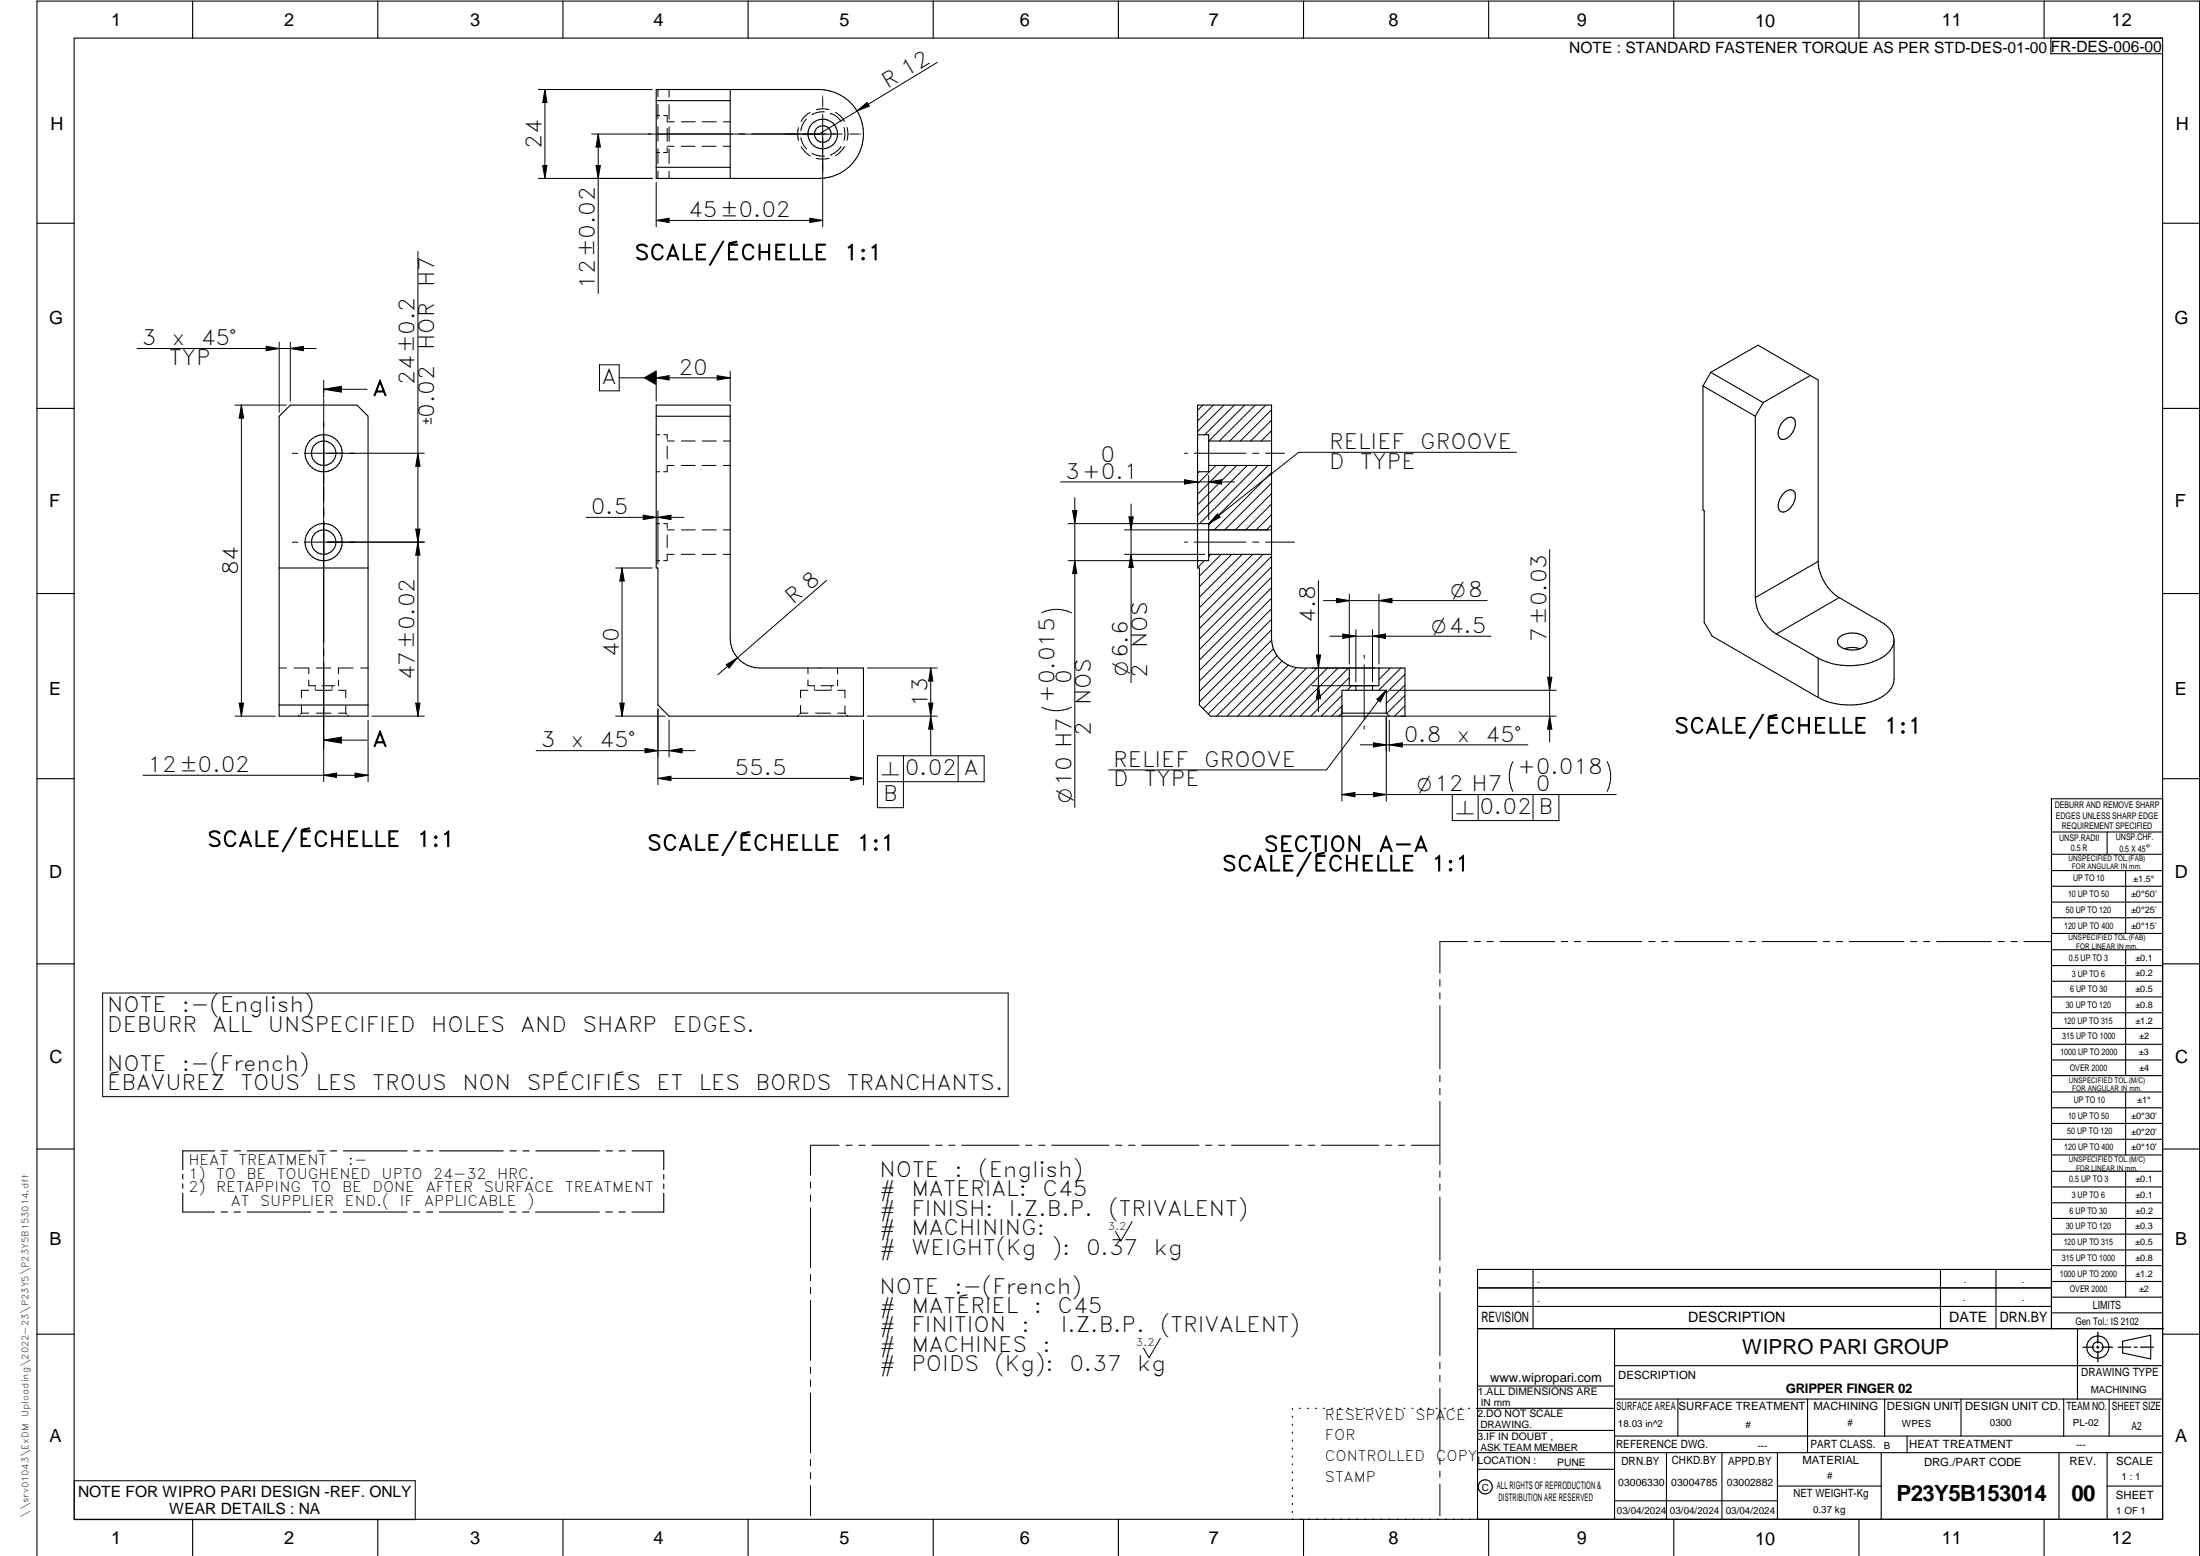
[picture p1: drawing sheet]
<svg xmlns="http://www.w3.org/2000/svg" width="594mm" height="420mm" viewBox="0 0 594 420" stroke-linecap="round" stroke-linejoin="round" font-family="sans-serif">
<g fill="none" stroke="#000" stroke-width=".3">
<path d="M20 10.3h564v400h-564zM52 .3v10M102 .3v10M152 .3v10M202 .3v10M252 .3v10M302 .3v10M352 .3v10M402 .3v10M452 .3v10M502 .3v10M552 .3v10"/>
<path d="M553.8 10.3v4.2h30.2M177.2 24.2h44a12 12 0 0 1 12 12 12 12 0 0 1-12 12h-44zM177.2 27.2h20M197.2 24.2v24M177.2 45.2h20M10 60.3h10M584 60.3h10M10 110.3h10M75.4 112.4l3-3h18l3 3v81h-24zM177.2 109.4h20v63a8 8 0 0 0 8 8h28v13h-52.5l-3-3v-37h-.5zM177.2 112.4h20M323.4 109.4h20v63a8 8 0 0 0 8 8h28v13h-52.6l-2.9-3v-37h-.5z"/>
<path d="M323.4 117.4h3v10h-3M326.4 119.1h17M459.9 104.2l14.1 8.2M459.9 104.2v33.5l.3 .2v30.2l2.2 3.7 28.6 16.5M462 100.5l12.7-7.3 16.3 9.4v49M462 100.5l-2.1 3.7M462 100.5l14.1 8.2M474 112.4v49M476.1 108.7l-2.1 3.7M481.7 113.6a1.76 1.76 0 0 1 3-.1 4.4 4.4 0 0 1-3.5 5.2 1.88 1.88 0 0 1-.9-2.7l.6-1.3zM488.9 101.4l-12.8 7.3M584 110.3h10"/>
<path d="M326.4 125.7h17M481.7 133.2a1.76 1.76 0 0 1 3-.1 4.4 4.4 0 0 1-3.5 5.2 1.88 1.88 0 0 1-.9-2.7l.6-1.3zM75.4 153.4h24M323.4 141.4h3v10h-3M326.4 149.7h17M326.4 143.1h17M491 151.6l-17 9.8M491 151.6a12.5 12.5 0 0 0 5.6 9.8M10 160.3h10M474 161.4a12.6 12.6 0 0 0 5.7 9.8M479.7 171.2l11.3 6.5M491 177.7v10.6"/>
<path d="M496.5 172.3a5.6 5.6 0 0 1 7.2-.2 1.74 1.74 0 0 1 .3 1.8 1.74 1.74 0 0 1-1.4 1.1 5.8 5.8 0 0 1-6.1-.8 1.61 1.61 0 0 1 0-1.9zM496.6 161.4l-16.9 9.8M496.6 161.4l11.4 6.5a6.1 6.1 0 0 1 3.4 4.5l.1 11a6.8 6.8 0 0 1-5 5.6 19 19 0 0 1-15.5-.7M498 175.2a6.5 6.5 0 0 1 4.3 0M511.4 173.2a7.5 7.5 0 0 1-5.7 5.5 18.8 18.8 0 0 1-14.7-1M584 160.3h10M75.4 190.4h24M362.4 192.6l-.8 .8M362.4 192.6v-6.2h11.9v6.2M362.4 192.6h11.9M366.1 185.2v1.2M370.6 185.2v1.2"/>
<path d="M372.4 180.4v4.8h-8v-4.8M374.3 192.6l.9 .8M10 210.3h10M584 215.7h-30v143.1M584 210.3h10M554 224.7h30M554 230.7h30M554 235.1h30M554 239.3h30M569 224.7v6M574 235.1v17M554 243.6h30"/>
<path d="M554 247.8h30M554 252.1h30M554 256.5h30M574 256.5v33.9M10 260.3h10M554 260.7h30M554 265h30M554 269.2h30M554 273.5h30M554 277.7h30M584 260.3h10M554 282h30"/>
<path d="M554 286.2h30M554 290.4h30M554 294.9h30M554 299.1h30M574 294.9v17M10 310.3h10M49.4 317.1v1.2M49.4 319.7v1.2M57.9 310.8h-8.5v5M59.7 310.8h1.8M63.2 310.8h1.7M66.8 310.8h17.1"/>
<path d="M85.7 310.8h1.8M89.2 310.8h1.7M92.7 310.8h17.2M111.7 310.8h1.7M115.2 310.8h1.7M118.7 310.8h17.2M137.7 310.8h1.7M141.2 310.8h1.7M144.7 310.8h17.2M163.7 310.8h1.7M167.2 310.8h1.7M170.7 310.8h8.5v5"/>
<path d="M179.2 317.2v1.2M179.2 319.7v1.2M554 303.4h30M554 307.6h30M554 311.9h30M554 316.3h30M574 316.3v34M584 310.3h10M49.4 322.2v5.1h8.5M59.7 327.3h1.7M63.2 327.3h1.7M66.7 327.3h17.2"/>
<path d="M85.7 327.3h1.7M89.2 327.3h1.7M92.7 327.3h17.2M111.7 327.3h1.7M115.2 327.3h1.7M118.7 327.3h17.1M137.7 327.3h1.7M141.1 327.3h1.8M144.6 327.3h17.2M163.6 327.3h1.7M167.1 327.3h1.7M179.2 322.2v5.1h-8.6"/>
<path d="M554 320.5h30M554 324.8h30M554 329h30M554 333.2h30M554 337.5h30M399 358.8h185.2M399 352.8h155M399 347.8h155M414 342.8v16M436 358.8v51.5M524 342.8v16M539 342.8v16"/>
<path d="M554 341.8h30M554 346h30M554 350.3h30M554 354.5h30M554 342.8h-155v67.5M561 358.8v19M10 360.3h10M399 374.3h37M436 377.8h148M453.1 377.8v10M488.1 377.8v14.5M508.9 377.8v10"/>
<path d="M529.5 377.8v10M557.3 377.8v10M569.5 377.8v10M573.2 362.2l7.6-1.6v6.3l-7.6-1.6zM584 368.8h-148M584 360.3h10M349 380.3v.3M349 382.4v.3M349 384.6v.3M349 386.7v.3M349 388.8v.3M349 391v.3"/>
<path d="M349 393.1v.3M349 395.3v.3M349 397.4v.3M349 399.5v.3M350.9 380.3h.2M353.1 380.3h.2M355.2 380.3h.3M357.4 380.3h.3M359.6 380.3h.3M361.7 380.3h.3M363.9 380.3h.3M366.1 380.3h.3"/>
<path d="M368.3 380.3h.2M370.4 380.3h.3M372.6 380.3h.3M374.8 380.3h.3M376.9 380.3h.4M379.1 380.3h.3M381.3 380.3h.3M383.4 380.3h.4M385.6 380.3h.3M387.8 380.3h.3M390 380.3h.3M392.2 380.3h.3"/>
<path d="M394.3 380.3h.3M396.5 380.3h.3M398.7 380.3h37.3M399 396.7h37M399 392.3h185M399 386.2h37M436 387.8h148M450 392.3v18M465 392.3v18M480 392.3v18M508 392.3v18M515 387.8v4.5"/>
<path d="M556 392.3v18M569 392.3v18M52 410.3v9.7M102 410.3v9.7M152 410.3v9.7M202 410.3v9.7M252 410.3v9.7M302 410.3v9.7M349 401.7v.3M349 403.8v.4M349 406v.3M349 408.1v.3"/>
<path d="M352 410.3v9.7M402 410.3v9.7M436 405.3h44M452 410.3v9.7M480 401.3h28M502 410.3v9.7M552 410.3v9.7M569 401.3h15M10 420v-419.7h584v419.7"/>
<circle cx="222.2" cy="36.2" r="4"/>
<circle cx="222.2" cy="36.2" r="2.26"/>
<circle cx="87.4" cy="122.4" r="5"/>
<circle cx="87.4" cy="122.4" r="3.3"/>
<circle cx="87.4" cy="146.4" r="5"/>
<circle cx="87.4" cy="146.4" r="3.3"/>
<circle cx="566.5" cy="363.7" r="1.39"/>
<circle cx="566.5" cy="363.8" r="3"/>
<circle cx="401.1" cy="401.5" r="1.9"/>
</g>
<g fill="none" stroke="#000" stroke-width=".27">
<path d="M253.1 16.8l-31.9 19.4M145.4 24.2h30.7M147.1 24.2l.6 3.5h-1.1zM147.1 24.2v24M159.8 36.2h67.6M161.5 36.2v43.1M161.5 36.2l.6 3.5h-1.2zM177.2 31.2h1M177.7 24.2v2M177.7 28.2v3.9M177.7 34.2v3.9M179.2 31.2h1v1.7h1.9"/>
<path d="M180.2 39.5h1.8M180.2 34.7v3.4M180.2 39.9v1.3h-1M180.7 24.2v2M180.7 28.2v4M180.7 34.2v4M184 39.5h3.7M184 32.9h3.7M189.6 39.5h3.8M189.6 32.9h3.8M195.3 39.5h1.9M195.3 32.9h1.9"/>
<path d="M215.6 34.5a6.6 6.6 0 0 0 0 3.4M216.3 37.1a5.4 5.4 0 0 0 1.5 3.2M216.3 39.6a7.3 7.3 0 0 0 2.5 2.5M217.8 32.1a5.3 5.3 0 0 0-1.5 3.2M218.8 30.4a5.7 5.7 0 0 0-2.5 2.4M222.2 25.9v.1M222.2 26.4v2.3M222.2 29.1v.1M222.2 30.9v30.4M222.6 30.2a5.3 5.3 0 0 0-3.4 .8M223.9 29.6a6.1 6.1 0 0 0-3.5 0M224.4 30.6h.1"/>
<path d="M224.4 30.6a5.9 5.9 0 0 1 2.7 2.2M225.6 30.3a6.4 6.4 0 0 1 2.4 2.5M227.1 39.5a5.6 5.6 0 0 1-2.7 2.2M227.9 34.4a6.2 6.2 0 0 1 0 3.5M228 39.6a6.4 6.4 0 0 1-2.4 2.4M228.7 34.4a6.1 6.1 0 0 1 0 3.5M229.2 36.2h.1M229.6 36.2h2.4M231.4 30l2.7-2.4 .6 1.1zM232.3 36.2h.2M145.4 48.2h30.7M146.6 44.7h1.1l-.6 3.5z"/>
<path d="M160.9 44.7h1.2l-.6 3.5zM177.2 41.2h.9M177.2 59.5l3.5-.6v1.2zM177.2 59.5h45M177.2 49.2v12.1M177.7 40.2v4M177.7 46.2v2M180.7 40.2v4M180.7 46.2v2M218.7 58.9l3.5 .6-3.5 .6zM219.2 41.4a6.1 6.1 0 0 0 3.4 .8M223.9 42.8a7.2 7.2 0 0 1-3.4 0"/>
<path d="M224.4 41.7h.1M112.9 67.9v125.5M37 94.1h48.4M71.9 93.5l3.5 .6-3.5 .6zM75.4 92.4v18.9M78.4 94.1l3.5-.6v1.2zM78.4 92.4v15.9M161.9 98.5h5.3v7h-5.3zM63.5 109.4h13.8M65.2 109.4l.6 3.5h-1.2zM65.2 109.4v84M87.4 102.7v4.8"/>
<path d="M87.4 107.7v103.4M87.4 105.1h11.7M87.4 105.1l4.8-.8v1.6zM167.2 102h30M177.2 117.4h1M177.2 102l3.5-.6v1.2zM177.2 100.2v8.1M179.2 117.4h1v1.2M180.2 119.1h1.9M184 119.1h3.7M189.6 119.1h3.8M193.7 101.4l3.5 .6-3.5 .6z"/>
<path d="M195.3 119.1h1.9M197.2 100.2v8.1M324.8 109.4l-1.4 1.4M327.7 109.4l-4.3 4.3M330.5 109.4l-7.1 7.1M333.3 109.4l-8 8M336.1 109.4l-9.7 9.7M339 109.4l-9.7 9.7M341.8 109.4l-9.7 9.7M343.4 116.3l-2.8 2.8M343.4 113.5l-5.7 5.6M343.4 110.7l-8.5 8.4"/>
<path d="M79.2 122.4h1M82.2 122.4h32.4M112.9 122.4l.5 3.5h-1.1zM158.3 139.7h26.4M173.7 139.1l3.5 .6-3.5 .6zM177.2 127.4h.9M177.7 138v14.3M177.7 139.7l3.5-.6v1.2zM180.2 120.4v3.5M182 125.7h-1.8v1.7h-1M184 125.7h3.7M189.6 125.7h3.8"/>
<path d="M195.3 125.7h1.9M286.4 130.1h47M289.6 137.9h1.2l-.6 3.5zM290.2 134.4v83.6M304.8 139.6h1.2l-.6 3.5zM305.4 136.1v48.3M319.9 122.4h.8M319.9 129.5l3.5 .6-3.5 .6zM322.5 122.4h14M323.4 128.4v11.9M323.8 127.4l-.4 .4M326.4 130.1l3.5-.6v1.2z"/>
<path d="M326.4 128.4v11.9M328.3 125.7l-4.9 4.9M328.8 138.8l.7 .9-3.1 1.7zM331.2 125.7l-7.8 7.8M334 125.7l-10.6 10.6M336.8 125.7l-13.4 13.4M338.2 122.4h1.7M339.6 125.7l-15.7 15.7M341.8 122.4h5.1M342.5 125.7l-16.1 16.1M343.4 138.9l-4.2 4.2M343.4 136.1l-7 7"/>
<path d="M343.4 133.3l-9.9 9.8M343.4 130.4l-12.7 12.7M343.4 127.6l-15.5 15.5M409.5 122.1h-58.8l-24.3 19.3M79.2 146.4h1M82.2 146.4h32.4M112.3 142.9h1.1l-.5 3.5zM112.9 146.4l.5 3.5h-1.1zM166.2 153.4h9.9M168 153.4v40M168 153.4l.6 3.5h-1.2zM177.2 151.4h.9"/>
<path d="M177.2 141.4h1M179.2 141.4h1v1.2M180.2 143.1h1.9M180.2 144.4v3.5M182 149.7h-1.8v1.7h-1M184 149.7h3.7M184 143.1h3.7M189.6 149.7h3.8M189.6 143.1h3.8M195.3 149.7h1.9M195.3 143.1h1.9M223.2 156.7l-29.4 25.5"/>
<path d="M288.5 141.4h35.3M288.5 151.4h35.3M290.2 151.4l.6 3.5h-1.2zM303.7 143.1h38.6M303.7 149.7h21.6M305.4 149.7l.6 3.5h-1.2zM319.9 146.4h.8M322.5 146.4h14M325.2 151.4l-1.8 1.8M326.9 149.7l-.5 .6M329.8 149.7l-5.9 5.9M332.6 149.7l-8.7 8.7"/>
<path d="M335.4 149.7l-11.5 11.5M338.2 146.4h1.7M338.3 149.7l-14.4 14.4M341.1 149.7l-17.2 17.2M341.8 146.4h7.8M343.4 141.7l-1.4 1.4M343.4 150.2l-19.5 19.5M343.4 153.1l-19.5 19.5M343.4 155.9l-19.5 19.5M343.4 158.7l-19.5 19.5M356 156.8v35.4M418.5 148.4v52"/>
<path d="M196.1 179.5l3-1.9-2.2 2.8zM289.3 165.5a9 9 0 0 0-8 0M343.4 161.5l-19.5 19.6M343.4 164.4l-19.5 19.5M343.4 167.2l-19.5 19.5M343.4 170.1l-19.5 19.4M343.4 172.8l-18.5 18.6M343.9 175.2l-17.6 17.6M344.9 177l-16.4 16.4M346.2 178.5l-14.9 14.9M347.9 179.6l-13.7 13.8M355.5 176.9h1.1l-.6 3.5z"/>
<path d="M357.4 162.2h44.2M359.1 171.8h43.5M360.9 161.6l3.5 .6-3.5 .6zM362.6 171.2l3.5 .6-3.5 .6zM364.4 160.4v18.9M366.1 170.1v14M368.4 176.9v.8M368.4 179.5v14.7M370.6 170.1v14M370.6 171.8l3.5-.6v1.2zM372.4 162.2l3.5-.6v1.2zM372.4 160.4v18.9"/>
<path d="M63.5 193.4h10.8M64.6 189.9h1.2l-.6 3.5zM75.4 180.4h1.9M79.4 180.4h3.9l.1 1.5M80.8 193.1l-.2 .3M81.4 192.6h2M81.4 192.6l-.3 .2M81.4 190.5v2.1M83.4 186.4h-2v2M83.4 183.6v1.6h1.7M85.1 185.2v.3M85.1 186v.4"/>
<path d="M85.4 180.4h4M85.4 186.4h4M85.4 192.6h4M86.9 185.2h3.4M87.4 199.9l4.8-.8v1.6zM87.4 199.9h11.7M89.7 185.2v.4M89.7 186v.4M91.4 183.6v1.6M91.4 186.4h2v2.1M91.4 192.6h2M93.4 192.6l.3 .3"/>
<path d="M93.4 190.5v2.1M94 193.2l.2 .2M95.4 180.4h-4v1.6M97.4 180.4h2M99.4 194.4v16.7M100.5 193.4h14.1M112.3 189.9h1.1l-.5 3.5zM166.2 193.4h13.4M167.4 189.9h1.2l-.6 3.5zM177.7 191.4v20.5M180.7 194.4v10M215.6 193.1l-.2 .3"/>
<path d="M216.2 192.6h2M216.2 190.5v2.1M216.2 192.6l-.3 .2M218.2 186.4h-2v2M218.2 183.6v1.6h1.7M218.2 180.4v1.5M219.9 185.2v.3M219.9 186v.4M220.2 186.4h4M220.2 192.6h4M221.7 185.2h3.4M224.4 185.2v.4"/>
<path d="M224.4 186v.4M226.2 180.4v1.6M226.2 183.6v1.6M226.2 186.4h2v2.1M226.2 192.6h2M228.2 190.5v2.1M228.2 192.6l.2 .3M228.7 193.2l.3 .2M233.2 194.4v17.5M234.2 180.4h18.9M234.2 193.4h18.9M250.8 189.9h1.1l-.6 3.5z"/>
<path d="M251.3 193.4l.6 3.5h-1.1zM251.3 180.4l.6 3.5h-1.1zM251.3 180.4v23.7M289.3 191a9 9 0 0 1-8 0M350.1 180.3l-13.1 13.1M352.8 180.4l-13 13M354.3 185.2h17M354.3 180.4h17M355.6 180.4l-13 13M356 185.2l.6 3.5h-1.1zM358.5 180.4l-13 13M361.3 180.4l-13 13"/>
<path d="M362.4 187.8l-5.6 5.6M362.4 190.6l-2.8 2.8M362.4 190.5v25.8M364.1 180.4l-13 13M364.4 183l-10.5 10.4M365 185.2l-1.2 1.2M368.4 196v.9M371.8 188.8l2.5-2.4-1.6 3.1zM372.6 180.4l-.2 .2M374.3 193.6v22.7M374.3 186.4l-16.1 21.5h-58.8M375.2 194.4v8.5"/>
<path d="M375.4 186.4h44.8M375.4 180.4l-3 3.1M378.3 180.4l-6 6M378.3 193.4h41.9M379.4 187.8l-4.9 4.9M379.4 190.6l-2.8 2.8M379.4 182.1l-5.1 5M379.4 185l-5.1 4.9M417.9 182.9h1.2l-.6 3.5zM418.5 193.4l.6 3.5h-1.2zM38.6 209.3h60.8M87.4 209.3l3.5-.6v1.2z"/>
<path d="M95.9 208.7l3.5 .6-3.5 .6zM144.8 202.7h42.9M174.2 202.1l3.5 .6-3.5 .6zM177.7 210.2l3.5-.6v1.2zM177.7 210.2h55.5M180.7 202.7l3.5-.6v1.2zM229.7 209.6l3.5 .6-3.5 .6zM244 204.1v14h-7.1v-14h28.9v7h-28.9M258.7 204.1v7M362.4 214.5l3.5-.5v1.1zM362.4 214.5h74M367.4 201.1h45.2"/>
<path d="M370.9 214l3.4 .5-3.4 .6zM370.9 200.6l3.4 .5-3.4 .6zM375.2 201.1l3.5-.5v1.1zM392.2 214.5v7.1h28.8v-7.1M399.2 214.5v7.1M408.5 205.7a9 9 0 0 0 0 8M414 214.5v7.1M434 205.7a9 9 0 0 1 0 8M396.2 254.3h-7.4v8.5M398.1 254.3h1.6M401.5 254.3h1.8M405 254.3h14.8"/>
<path d="M421.6 254.3h1.7M425.1 254.3h1.7M428.6 254.3h14.8M445.2 254.3h1.7M448.7 254.3h1.7M452.2 254.3h14.8M468.8 254.3h1.7M472.3 254.3h1.7M475.8 254.3h14.8M492.4 254.3h1.7M495.8 254.3h1.8M499.4 254.3h14.7"/>
<path d="M516 254.3h1.6M519.4 254.3h1.8M522.9 254.3h14.8M539.5 254.3h1.7M543 254.3h1.7M546.5 254.3h7.4M27.7 268.1h244.5v28h-244.5zM388.8 264.5v1.8M388.8 268.1v1.6M388.8 271.6v17M388.8 290.4v1.7M388.8 293.9v1.7"/>
<path d="M388.8 297.4v17M218.9 319.2v1.6M226.6 309.2h-7.7v8.1M228.4 309.2h1.7M231.9 309.2h1.7M235.4 309.2h15.5M252.7 309.2h1.7M256.2 309.2h1.7M259.7 309.2h15.5M277 309.2h1.7M280.5 309.2h1.7M284 309.2h15.5"/>
<path d="M301.2 309.2h1.8M304.8 309.2h1.7M308.3 309.2h15.5M325.5 309.2h1.7M329.1 309.2h1.6M332.6 309.2h15.4M349.8 309.2h1.7M353.3 309.2h1.7M356.8 309.2h15.5M374.1 309.2h1.7M377.6 309.2h1.7M381.1 309.2h7.7"/>
<path d="M388.8 316.2v1.7M388.8 319.7v1.7M218.9 322.6v1.8M218.9 326.1v16.2M305.7 329.9l-3 5.2-1.5-2.6M388.8 323.2v17.1M218.9 344.1v1.8M218.9 347.6v1.7M218.9 351.2v16.1M388.8 342.1v1.6M388.8 345.6v1.7M388.8 349v17.1"/>
<path d="M218.9 369.1v1.7M218.9 372.6v1.8M218.9 376.1v16.2M313.3 361.4l-3 5.2-1.5-2.6M388.8 367.9v1.7M388.8 371.4v1.7M388.8 374.9v17M20.1 399.8h92v10.5h-92zM218.9 394.1v1.8M218.9 397.6v1.7M388.8 393.7v1.7M388.8 397.2v1.7"/>
<path d="M218.9 401.2v8.1M388.8 400.7v8.6"/>
</g>
<path d="M566.5 359.7v3M562.5 363.8h2.9M566.1 363.8h.7M566.5 363.4v.7M566.5 364.9v2.8M567.6 363.8h2.9M572 363.8h3.4M576.3 363.8h.8M578 363.8h3.5" fill="none" stroke="#000" stroke-width=".34"/>
<g fill="#000">
<path d="M147.1 24.2l.6 3.5h-1.1zM161.5 36.2l.6 3.5h-1.2zM231.4 30l2.7-2.4 .6 1.1zM146.6 44.7h1.1l-.6 3.5zM160.9 44.7h1.2l-.6 3.5zM177.2 59.5l3.5-.6v1.2zM218.7 58.9l3.5 .6-3.5 .6zM71.9 93.5l3.5 .6-3.5 .6zM78.4 94.1l3.5-.6v1.2zM65.2 109.4l.6 3.5h-1.2zM87.4 105.1l4.8-.8v1.6zM173.7 102l3.5-2v4.1z"/>
<path d="M177.2 102l3.5-.6v1.2zM193.7 101.4l3.5 .6-3.5 .6zM112.9 122.4l.5 3.5h-1.1zM173.7 139.1l3.5 .6-3.5 .6zM177.7 139.7l3.5-.6v1.2zM289.6 137.9h1.2l-.6 3.5zM304.8 139.6h1.2l-.6 3.5zM319.9 129.5l3.5 .6-3.5 .6zM328.8 138.8l.7 .9-3.1 1.7zM326.4 130.1l3.5-.6v1.2zM112.9 146.4l.5 3.5h-1.1zM112.3 142.9h1.1l-.5 3.5z"/>
<path d="M168 153.4l.6 3.5h-1.2zM290.2 151.4l.6 3.5h-1.2zM305.4 149.7l.6 3.5h-1.2zM196.1 179.5l3-1.9-2.2 2.8zM355.5 176.9h1.1l-.6 3.5zM360.9 161.6l3.5 .6-3.5 .6zM362.6 171.2l3.5 .6-3.5 .6zM370.6 171.8l3.5-.6v1.2zM372.4 162.2l3.5-.6v1.2zM64.6 189.9h1.2l-.6 3.5zM87.4 199.9l4.8-.8v1.6zM112.3 189.9h1.1l-.5 3.5z"/>
<path d="M167.4 189.9h1.2l-.6 3.5zM250.8 189.9h1.1l-.6 3.5zM251.3 180.4l.6 3.5h-1.1zM251.3 193.4l.6 3.5h-1.1zM356 185.2l.6 3.5h-1.1zM371.8 188.8l2.5-2.4-1.6 3.1zM417.9 182.9h1.2l-.6 3.5zM418.5 193.4l.6 3.5h-1.2zM87.4 209.3l3.5-.6v1.2zM95.9 208.7l3.5 .6-3.5 .6zM174.2 202.1l3.5 .6-3.5 .6zM177.7 210.2l3.5-.6v1.2z"/>
<path d="M180.7 202.7l3.5-.6v1.2zM229.7 209.6l3.5 .6-3.5 .6zM362.4 214.5l3.5-.5v1.1zM370.9 214l3.4 .5-3.4 .6zM370.9 200.6l3.4 .5-3.4 .6zM375.2 201.1l3.5-.5v1.1z"/>
</g>
<g font-size="6">
<text x="512.1" y="405.2">P23Y5B153014</text>
<text x="559.4" y="405.2">00</text>
</g>
<g font-size="5.7">
<text x="239.6" y="24" transform="rotate(-31 239.6 24)">R 12</text>
<text x="146.3" y="40.1" transform="rotate(-90 146.3 40.1)">24</text>
<text x="185.8" y="58.6">45±0.02</text>
<text x="171.4" y="70.2">SCALE/ÉCHELLE</text>
<text x="227.9" y="70.2">1:1</text>
<text x="117.2" y="77.6" transform="rotate(-90 117.2 77.6)">H7</text>
<text x="160.6" y="78.1" transform="rotate(-90 160.6 78.1)">12±0.02</text>
<text x="38.3" y="93.2">3</text>
<text x="46.4" y="93.2">x</text>
<text x="54.2" y="93.2">45°</text>
<text x="117.2" y="94.5" transform="rotate(-90 117.2 94.5)">HOR</text>
<text x="45.7" y="98.5">TYP</text>
<text x="183.2" y="101.1">20</text>
<text x="100.6" y="106.8">A</text>
<text x="112" y="103.9" transform="rotate(-90 112 103.9)">24±0.2</text>
<text x="162.6" y="103.8">A</text>
<text x="297.2" y="124.7">0</text>
<text x="358.9" y="121.3">RELIEF</text>
<text x="383.5" y="121.3">GROOVE</text>
<text x="287.6" y="129.2">3+0.1</text>
<text x="358.9" y="126.5">D</text>
<text x="367.3" y="126.5">TYPE</text>
<text x="159.5" y="138.8">0.5</text>
<text x="64.3" y="155.3" transform="rotate(-90 64.3 155.3)">84</text>
<text x="214.2" y="163.4" transform="rotate(-41 214.2 163.4)">R 8</text>
<text x="355.2" y="168.2" transform="rotate(-90 355.2 168.2)">4.8</text>
<text x="417.6" y="173.4" transform="rotate(-90 417.6 173.4)">7±0.03</text>
<text x="167.1" y="177.3" transform="rotate(-90 167.1 177.3)">40</text>
<text x="309.8" y="175" transform="rotate(-90 309.8 175)">NOS</text>
<text x="112" y="183.7" transform="rotate(-90 112 183.7)">47±0.02</text>
<text x="289.3" y="184.8" transform="rotate(-90 289.3 184.8)">0</text>
<text x="309.8" y="183.1" transform="rotate(-90 309.8 183.1)">2</text>
<text x="250.5" y="190.8" transform="rotate(-90 250.5 190.8)">13</text>
<text x="284.8" y="189.7" transform="rotate(-90 284.8 189.7)">+0.015</text>
<text x="294.6" y="190.5" transform="rotate(-90 294.6 190.5)">NOS</text>
<text x="452.1" y="198">SCALE/ÉCHELLE</text>
<text x="508.7" y="198">1:1</text>
<text x="100.6" y="201.6">A</text>
<text x="146" y="201.8">3</text>
<text x="154.1" y="201.8">x</text>
<text x="161.9" y="201.8">45°</text>
<text x="294.6" y="198.6" transform="rotate(-90 294.6 198.6)">2</text>
<text x="379" y="200.3">0.8</text>
<text x="393.4" y="200.3">x</text>
<text x="401.2" y="200.3">45°</text>
<text x="39.8" y="208.4">12±0.02</text>
<text x="198.4" y="209.3">55.5</text>
<text x="244.3" y="209.3">0.02 A</text>
<text x="300.6" y="207">RELIEF</text>
<text x="325.2" y="207">GROOVE</text>
<text x="409.7" y="209.1">+0.018</text>
<text x="300.6" y="212.3">D</text>
<text x="308.9" y="212.3">TYPE</text>
<text x="414.7" y="213.7">0</text>
<text x="238.5" y="216.3">B</text>
<text x="399.5" y="219.8">0.02 B</text>
<text x="56" y="228.6">SCALE/ÉCHELLE</text>
<text x="112.5" y="228.6">1:1</text>
<text x="174.7" y="229.6">SCALE/ÉCHELLE</text>
<text x="231.3" y="229.6">1:1</text>
<text x="341.3" y="230">SECTION</text>
<text x="372.3" y="230">A-A</text>
<text x="330" y="235.2">SCALE/ÉCHELLE</text>
<text x="386.5" y="235.2">1:1</text>
<text x="28.9" y="273.4">NOTE</text>
<text x="49.1" y="273.4">:-(English)</text>
<text x="28.9" y="278.6">DEBURR</text>
<text x="57.4" y="278.6">ALL</text>
<text x="72.3" y="278.6">UNSPECIFIED</text>
<text x="116.4" y="278.6">HOLES</text>
<text x="140.6" y="278.6">AND</text>
<text x="157.3" y="278.6">SHARP</text>
<text x="181.7" y="278.6">EDGES.</text>
<text x="28.9" y="289.1">NOTE</text>
<text x="49.1" y="289.1">:-(French)</text>
<text x="28.9" y="294.4">ÉBAVUREZ</text>
<text x="65" y="294.4">TOUS</text>
<text x="85.3" y="294.4">LES</text>
<text x="100.6" y="294.4">TROUS</text>
<text x="124.9" y="294.4">NON</text>
<text x="142.2" y="294.4">SPÉCIFIÉS</text>
<text x="177.3" y="294.4">ET</text>
<text x="188.7" y="294.4">LES</text>
<text x="204.1" y="294.4">BORDS</text>
<text x="228.7" y="294.4">TRANCHANTS.</text>
<text x="237.5" y="317.8">NOTE</text>
<text x="257.7" y="317.8">:</text>
<text x="264.1" y="317.8">(English)</text>
<text x="237.5" y="323">#</text>
<text x="246.1" y="323">MATERIAL:</text>
<text x="281.5" y="323">C45</text>
<text x="237.5" y="328.3">#</text>
<text x="246.1" y="328.3">FINISH:</text>
<text x="272.4" y="328.3">I.Z.B.P.</text>
<text x="299.3" y="328.3">(TRIVALENT)</text>
<text x="237.5" y="333.5">#</text>
<text x="246.1" y="333.5">MACHINING:</text>
<text x="237.5" y="338.8">#</text>
<text x="246.1" y="338.8">WEIGHT(Kg</text>
<text x="284" y="338.8">):</text>
<text x="293.3" y="338.8">0.37</text>
<text x="311.6" y="338.8">kg</text>
<text x="237.5" y="349.3">NOTE</text>
<text x="257.7" y="349.3">:-(French)</text>
<text x="237.5" y="354.5">#</text>
<text x="237.5" y="359.8">#</text>
<text x="246.1" y="354.5">MATÉRIEL</text>
<text x="246.1" y="359.8">FINITION</text>
<text x="275.8" y="359.8">:</text>
<text x="279.2" y="354.5">:</text>
<text x="285.6" y="354.5">C45</text>
<text x="286.4" y="359.8">I.Z.B.P.</text>
<text x="313.3" y="359.8">(TRIVALENT)</text>
<text x="237.5" y="365">#</text>
<text x="246.1" y="365">MACHINES</text>
<text x="281.5" y="365">:</text>
<text x="237.5" y="370.3">#</text>
<text x="246.1" y="370.3">POIDS</text>
<text x="268.5" y="370.3">(Kg):</text>
<text x="288.8" y="370.3">0.37</text>
<text x="307.1" y="370.3">kg</text>
</g>
<text font-size="5.6" x="470.5" y="365.5">WIPRO PARI GROUP</text>
<g font-size="5.4">
<text x="117.2" y="114.9" transform="rotate(-90 117.2 114.9)">u0.02</text>
<text x="391.7" y="161.3">O8</text>
<text x="386.5" y="170.9">O4.5</text>
<text x="304.5" y="182.5" transform="rotate(-90 304.5 182.5)">O6.6</text>
<text x="238" y="209.3">n</text>
<text x="382.7" y="213.7">O12 H7</text>
<text x="289.3" y="216.8" transform="rotate(-90 289.3 216.8)">O10 H7</text>
<text x="393.2" y="219.8">n</text>
</g>
<g font-size="4.9">
<text x="30" y="6.9">1</text>
<text x="76.7" y="6.9">2</text>
<text x="127" y="6.9">3</text>
<text x="176.5" y="6.9">4</text>
<text x="226.7" y="6.9">5</text>
<text x="275.4" y="6.9">6</text>
<text x="326.4" y="6.9">7</text>
<text x="375" y="6.9">8</text>
<text x="425.8" y="6.9">9</text>
<text x="473.9" y="7.3">10</text>
<text x="524.3" y="6.9">11</text>
<text x="570.2" y="6.9">12</text>
<text x="13.6" y="35.1">H</text>
<text x="587.6" y="35.1">H</text>
<text x="13.2" y="87.5">G</text>
<text x="587.2" y="87.5">G</text>
<text x="13.2" y="137">F</text>
<text x="587.2" y="137">F</text>
<text x="13.2" y="187.6">E</text>
<text x="587.2" y="187.6">E</text>
<text x="13.2" y="237">D</text>
<text x="587.2" y="237">D</text>
<text x="13.4" y="287.1">C</text>
<text x="587.4" y="287.1">C</text>
<text x="13.4" y="336.2">B</text>
<text x="587.4" y="336.2">B</text>
<text x="13.4" y="389.3">A</text>
<text x="587.4" y="389.3">A</text>
<text x="30" y="416.9">1</text>
<text x="76.7" y="416.9">2</text>
<text x="127" y="416.9">3</text>
<text x="176.5" y="416.9">4</text>
<text x="226.7" y="416.9">5</text>
<text x="275.4" y="416.9">6</text>
<text x="326.4" y="416.9">7</text>
<text x="375" y="416.9">8</text>
<text x="425.8" y="416.9">9</text>
<text x="473.9" y="417.3">10</text>
<text x="524.3" y="416.9">11</text>
<text x="570.2" y="416.9">12</text>
</g>
<g font-size="4.2">
<text x="423.7" y="14.3">NOTE : STANDARD FASTENER TORQUE AS PER STD-DES-01-00</text>
<text x="553.8" y="14">FR-DES-006-00</text>
<text x="21.1" y="404.3">NOTE FOR WIPRO PARI DESIGN -REF. ONLY</text>
<text x="45.7" y="408.8">WEAR DETAILS : NA</text>
</g>
<g font-size="3.9">
<text x="50.9" y="314.7">HEAT</text>
<text x="64.4" y="314.7">TREATMENT</text>
<text x="94" y="314.7">:-</text>
<text x="50.9" y="318.3">1)</text>
<text x="50.9" y="321.9">2)</text>
<text x="58.4" y="318.3">TO</text>
<text x="58.4" y="321.9">RETAPPING</text>
<text x="66.6" y="318.3">BE</text>
<text x="74.8" y="318.3">TOUGHENED</text>
<text x="84.1" y="321.9">TO</text>
<text x="92.4" y="321.9">BE</text>
<text x="100.6" y="321.9">DONE</text>
<text x="103.1" y="318.3">UPTO</text>
<text x="115" y="321.9">AFTER</text>
<text x="117" y="318.3">24-32</text>
<text x="130.7" y="321.9">SURFACE</text>
<text x="134.2" y="318.3">HRC.</text>
<text x="152.6" y="321.9">TREATMENT</text>
<text x="62.3" y="325.5">AT</text>
<text x="70.2" y="325.5">SUPPLIER</text>
<text x="93.1" y="325.5">END.(</text>
<text x="108" y="325.5">IF</text>
<text x="114.6" y="325.5">APPLICABLE</text>
<text x="142.4" y="325.5">)</text>
<text x="400" y="357.1">REVISION</text>
<text x="455.9" y="357.1">DESCRIPTION</text>
<text x="526.4" y="357.1">DATE</text>
<text x="540" y="357.1">DRN.BY</text>
<text x="357.8" y="383.3">RESERVED</text>
<text x="382.3" y="383.3">SPACE</text>
<text x="357.8" y="388.9">FOR</text>
<text x="357.8" y="394.5">CONTROLLED</text>
<text x="387.8" y="394.5">COPY</text>
<text x="357.8" y="400">STAMP</text>
</g>
<text font-size="3.6" x="482.2" y="376.1">GRIPPER FINGER 02</text>
<text font-size="3.5" x="402.4" y="373.3">www.wipropari.com</text>
<g font-size="3.1">
<text x="565.1" y="353.5">LIMITS</text>
<text x="562" y="371.7">DRAWING TYPE</text>
<text x="437" y="372.3">DESCRIPTION</text>
<text x="436.5" y="380.8">SURFACE AREA</text>
<text x="453.3" y="380.8">SURFACE TREATMENT</text>
<text x="489.7" y="380.8">MACHINING</text>
<text x="509.5" y="380.8">DESIGN UNIT</text>
<text x="530.6" y="380.8">DESIGN UNIT CD.</text>
<text x="558" y="380.6">TEAM NO.</text>
<text x="570.3" y="380.7">SHEET SIZE</text>
<text x="575.6" y="386.1">A2</text>
<text x="436.4" y="391.1">REFERENCE DWG.</text>
<text x="437.8" y="395.5">DRN.BY</text>
<text x="451.4" y="395.4">CHKD.BY</text>
<text x="466.6" y="395.5">APPD.BY</text>
<text x="486.7" y="395.4">MATERIAL</text>
<text x="488.9" y="390.9">PART CLASS.</text>
<text x="515.6" y="390.9">HEAT TREATMENT</text>
<text x="519.6" y="395.9">DRG./PART CODE</text>
<text x="558.9" y="395.5">REV.</text>
<text x="571.4" y="395.6">SCALE</text>
<text x="484.3" y="404.2">NET WEIGHT-Kg</text>
<text x="571.4" y="404.7">SHEET</text>
</g>
<text font-size="3" x="579.5" y="230.1">°</text>
<g font-size="2.8">
<text x="299.1" y="332.1">3.2</text>
<text x="560.4" y="357.7">Gen Tol.: IS 2102</text>
<text x="306.7" y="363.6">3.2</text>
<text x="399.1" y="376.6">1.ALL DIMENSIONS ARE</text>
<text x="399" y="382.7">2.DO NOT SCALE</text>
<text x="399" y="388.7">3.IF IN DOUBT ,</text>
<text x="399" y="395.4">LOCATION :</text>
<text x="420.5" y="396">PUNE</text>
<text x="404.2" y="402">ALL RIGHTS OF REPRODUCTION &amp;</text>
<text x="437" y="401.2">03006330</text>
<text x="451.3" y="401.2">03004785</text>
<text x="466.3" y="401.2">03002882</text>
<text x="404.7" y="405.4">DISTRIBUTION ARE RESERVED</text>
</g>
<g font-size="2.7">
<text x="564.6" y="376.2">MACHINING</text>
<text x="399.9" y="379.7">IN mm</text>
<text x="399.7" y="385.7">DRAWING.</text>
<text x="436.9" y="385.4">18.03 in^2</text>
<text x="471.4" y="385.5">#</text>
<text x="498.9" y="385">#</text>
<text x="513.6" y="385.3">WPES</text>
<text x="537.3" y="385.1">0300</text>
<text x="559.7" y="385.1">PL-02</text>
<text x="399.7" y="391.8">ASK TEAM MEMBER</text>
<text x="474.6" y="391.2">---</text>
<text x="508.7" y="391.2">B</text>
<text x="560.6" y="391.1">---</text>
<text x="493.4" y="399.5">#</text>
<text x="572.8" y="399.7">1 : 1</text>
<text x="400.1" y="402.5">C</text>
<text x="436.6" y="408.7">03/04/2024</text>
<text x="450.9" y="408.8">03/04/2024</text>
<text x="466" y="408.9">03/04/2024</text>
<text x="489.6" y="408.5">0.37 kg</text>
<text x="571.4" y="408.7">1 OF 1</text>
</g>
<g font-size="2.5">
<text x="554.9" y="218.3">DEBURR AND REMOVE SHARP</text>
<text x="555.2" y="221">EDGES UNLESS SHARP EDGE</text>
<text x="556.1" y="227.1">UNSP.RADII</text>
<text x="556.8" y="223.8">REQUIREMENT SPECIFIED</text>
<text x="571.4" y="226.9">UNSP.CHF.</text>
<text x="559.2" y="229.9">0.5 R</text>
<text x="572.3" y="230.1">0.5 X 45</text>
<text x="559.8" y="238">UP TO 10</text>
<text x="576.1" y="238.1">±1.5°</text>
<text x="558.5" y="242.2">10 UP TO 50</text>
<text x="575.5" y="242.3">±0°50'</text>
<text x="557.4" y="250.7">120 UP TO 400</text>
<text x="557.9" y="246.5">50 UP TO 120</text>
<text x="575.5" y="250.7">±0°15'</text>
<text x="575.5" y="246.5">±0°25'</text>
<text x="558.7" y="259.4">0.5 UP TO 3</text>
<text x="559.5" y="263.7">3 UP TO 6</text>
<text x="576.6" y="263.6">±0.2</text>
<text x="576.6" y="259.4">±0.1</text>
<text x="559" y="267.9">6 UP TO 30</text>
<text x="576.6" y="267.9">±0.5</text>
<text x="557.8" y="272.2">30 UP TO 120</text>
<text x="576.6" y="272.2">±0.8</text>
<text x="556.9" y="280.7">315 UP TO 1000</text>
<text x="557.3" y="276.4">120 UP TO 315</text>
<text x="576.6" y="276.4">±1.2</text>
<text x="577.7" y="280.7">±2</text>
<text x="556.4" y="284.9">1000 UP TO 2000</text>
<text x="577.6" y="284.9">±3</text>
<text x="558.9" y="289.2">OVER 2000</text>
<text x="577.7" y="289.3">±4</text>
<text x="560" y="297.9">UP TO 10</text>
<text x="577.1" y="297.9">±1°</text>
<text x="558.5" y="302.1">10 UP TO 50</text>
<text x="575.5" y="302.1">±0°30'</text>
<text x="557.4" y="310.6">120 UP TO 400</text>
<text x="558.2" y="306.3">50 UP TO 120</text>
<text x="575.5" y="310.6">±0°10'</text>
<text x="575.5" y="306.4">±0°20'</text>
<text x="558.8" y="319.2">0.5 UP TO 3</text>
<text x="559.4" y="323.4">3 UP TO 6</text>
<text x="576.6" y="319.2">±0.1</text>
<text x="576.6" y="323.5">±0.1</text>
<text x="558.9" y="327.7">6 UP TO 30</text>
<text x="576.7" y="327.7">±0.2</text>
<text x="557.8" y="332">30 UP TO 120</text>
<text x="576.6" y="332">±0.3</text>
<text x="556.8" y="340.5">315 UP TO 1000</text>
<text x="557.3" y="336.3">120 UP TO 315</text>
<text x="576.6" y="336.3">±0.5</text>
<text x="576.6" y="340.5">±0.8</text>
<text x="415.2" y="346.4">.</text>
<text x="530.3" y="346.5">.</text>
<text x="545.9" y="346.4">.</text>
<text x="556.2" y="344.7">1000 UP TO 2000</text>
<text x="576.6" y="344.7">±1.2</text>
<text x="415.2" y="351.5">.</text>
<text x="530" y="351.3">.</text>
<text x="545.9" y="351.4">.</text>
<text x="558.9" y="349">OVER 2000</text>
<text x="577.6" y="349">±2</text>
</g>
<g font-size="2.4">
<text x="7.7" y="382.7" transform="rotate(-90 7.7 382.7)">Uploading\2022-23\P23Y5\P23Y5B153014.dft</text>
<text x="7.7" y="409.8" transform="rotate(-90 7.7 409.8)">\\srv01043\ExDM</text>
</g>
<g font-size="2.1">
<text x="558.5" y="232.4">UNSPECIFIED TOL.(FAB)</text>
<text x="559.5" y="234.7">FOR ANGULAR IN mm.</text>
<text x="558.6" y="253.9">UNSPECIFIED TOL.(FAB)</text>
<text x="560.7" y="256.3">FOR LINEAR IN mm.</text>
<text x="558.7" y="292.3">UNSPECIFIED TOL.(M/C)</text>
<text x="559.6" y="294.7">FOR ANGULAR IN mm.</text>
<text x="558.7" y="313.7">UNSPECIFIED TOL.(M/C)</text>
<text x="560.6" y="316.1">FOR LINEAR IN mm.</text>
</g>
</svg>
